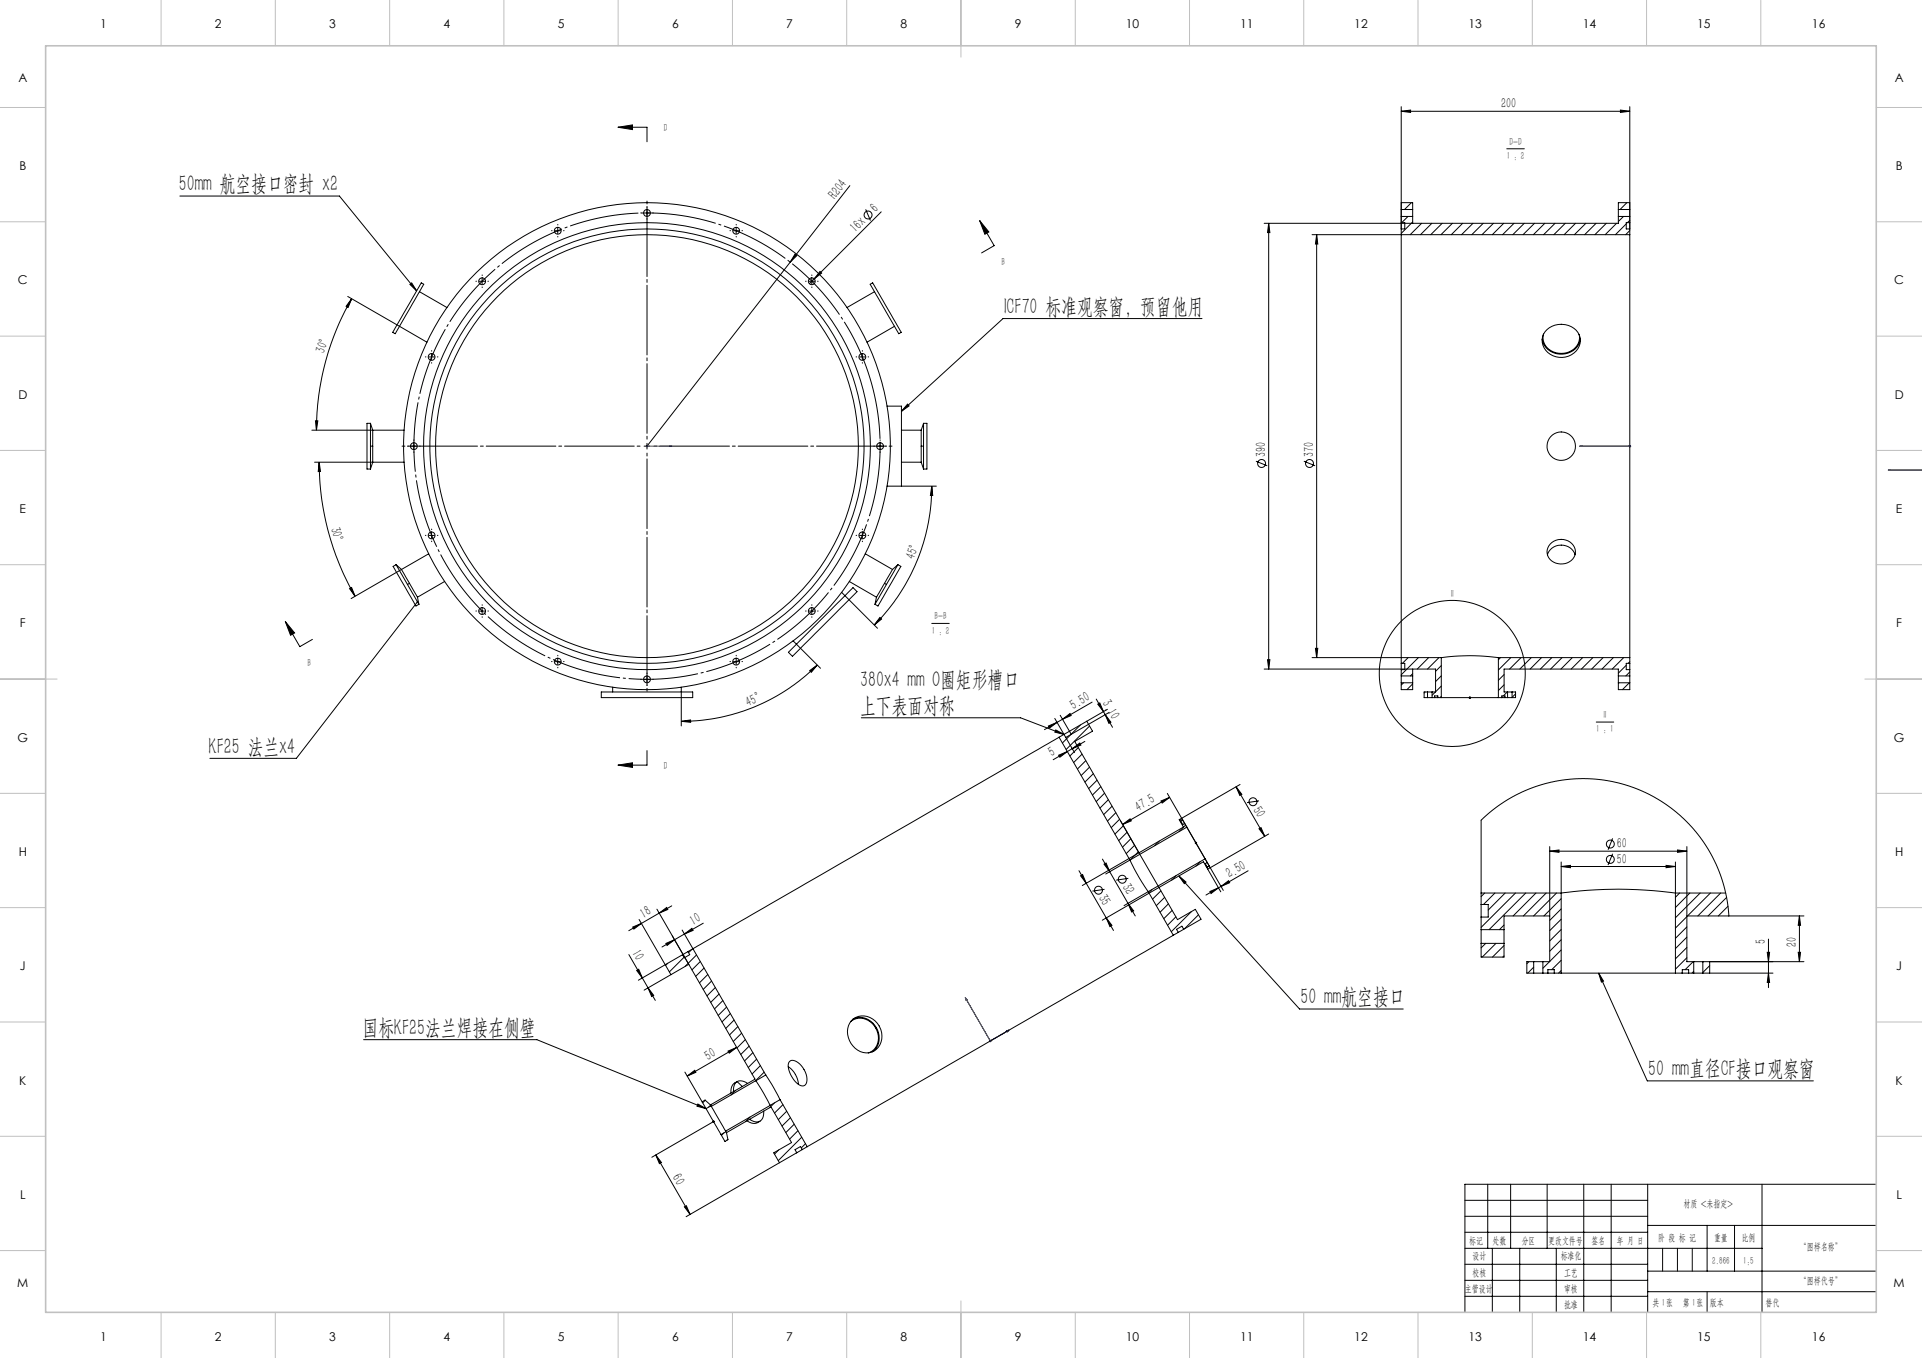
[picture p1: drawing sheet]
<svg xmlns="http://www.w3.org/2000/svg" width="841mm" height="594mm" viewBox="0 0 841 594" stroke-linecap="round" stroke-linejoin="round" font-family="sans-serif">
<g fill="none" stroke="#000" stroke-width=".44">
<path d="M270.4 55.7l6.4-1.1v2.1zM270.4 55.7h12.7v6.3M613.1 48.7l4.1-.6v1.1zM613.1 46.7v53.4M613.1 48.7h100M709 48.1l4.1 .6-4.1 .5zM713.1 46.7v53.4M659.3 65.1h7.7M78.7 85.8h69.8l33.8 41.4M244.1 99.7v2.5M281.8 93.2h2.5M283.1 91.9v2.5"/>
<path d="M322.1 99.7v2.5M371.9 81.2l-26.1 33.5M378.8 91.6l2.1 4.9M385.6 92.7l-31.4 31.4M428.7 96.5l6.3 10.9-5.5 3.2M428.7 96.5l4 5-1.7 1zM553.2 97.7h64.9M555.1 97.7l.6 4h-1.1zM555.1 97.7v195M242.8 100.9h2.5M320.9 100.9h2.5M345.8 114.7l-62.7 80.4"/>
<path d="M347.9 111.2l.8 .6-2.9 2.9zM358.8 118.7l.7 .7-3.2 2.6zM574.1 102.7h39M576.1 102.7l.5 4h-1zM576.1 102.7v184.9M152.2 129.7l22.6 13M153.9 130.7l-1.6 3.8-.9-.5zM153.9 130.7a115 115 0 0 0-15.4 57.5M179.4 124.4l.7-.7 2.2 3.5zM209.7 123h2.5M211 121.8v2.5M354 123h2.5"/>
<path d="M355.2 121.8v2.5M526 139.3h-87.1l-44.5 40.6M187.6 156.1h2.5M188.8 154.9v2.5M376.1 156.1h2.5M377.3 154.9v2.5M397.1 176.8l.7 .7-3.4 2.4zM136.5 188.2h26.6M138 184.1h1.1l-.6 4.1zM179.8 195.1h2.6M181.1 193.9v2.5M281.8 195.1h2.5"/>
<path d="M283.1 193.9v2.5M383.9 195.1h2.4M385.1 193.9v2.5M137.7 202.2h25.4M139.7 202.2l.5 4-1 .1zM139.7 202.2a117.2 117.2 0 0 0 15.7 58.6M394.4 212.6h15.3M407.7 212.6l.4 4.1h-1zM407.7 212.6a85.8 85.8 0 0 1-25.1 60.8M549.6 201.7l4.9 2M570.5 201.7l5 2M187.6 234.2h2.5"/>
<path d="M188.8 232.9v2.5M376.1 234.2h2.5M377.3 232.9v2.5M153 257.5l.8-.5 1.6 3.8zM175.7 249.1l-22.1 12.7M124.8 271.9l4.1 5-1.8 1zM124.8 271.9l6.4 11 5.5-3.2M182.6 263.4l-52.9 68.3h-37.9M209.7 267.3h2.5M211 266v2.5M354 267.3h2.5M355.2 266v2.5"/>
<path d="M369.7 260.6l14.3 14.2M385 270.1l.7 .7-3.1 2.6zM407.7 272.7h7.7M242.8 289.4h2.5M244.1 288.1v2.5M281.8 297.2h2.5M283.1 295.9v2.5M320.9 289.4h2.5M322.1 288.1v2.5M348.5 281.8l10.5 10.5M354.3 293.3l3.3-2.4-2.6 3.2zM357.6 290.9a84.1 84.1 0 0 1-59.5 24.6"/>
<path d="M553.2 292.7h64.9M554.6 288.6h1.1l-.6 4.1zM574.1 287.6h39M575.6 283.6h1l-.5 4zM298.1 315.5l4.1-.6v1zM298.1 302.7v14.8M376.9 314h69.6l19.1 7.2M458.8 317.6l3.7-1.6-3.3 2.4zM461.5 314.2l4.1 7M462 319.3l3.6 1.9-4-1zM463.9 312.9l4.1 7M464.9 314.6l-7.9 4.6"/>
<path d="M464.9 314.6l3.3-2.5 .5 .9zM477.9 307.1l-13 7.5M479.7 305.8l7.1 12.3M480.3 308l.9-.5 1.6 3.8zM483.6 312.6l2.5 3.3-.9 .5zM484.6 310.3l-9.1 5.2M485.4 311.6l-16.7 9.6M642.7 305.1h.9M642.8 304.8l.7 .7M643.1 304.7v1M643.5 304.8l-.7 .7M698.5 315.8h7.6"/>
<path d="M270.4 334.7l6.4-1v2zM283.1 328.3v6.4h-12.7M463.2 330.3l3.8-1.6-3.2 2.5zM466.3 322.6l3.9 6.6M467 328.7l-6.2 3.6M469.2 327.5l3.3-2.5 .5 .9zM469.2 327.5l-2.2 1.2M474.7 324.3l-5.5 3.2M490.2 358.9l16.9 29.3-24.8 14.3M508 350.4l3.8-1.6-3.3 2.5zM510.8 347.1l18.3 31.7M511.8 348.8l-20.6 11.8"/>
<path d="M540.9 344.2l2.5 3.2-.9 .5zM540.9 344.2l12.5 21.6M542.6 343.1l-25.5 14.8M550.9 350.3l-5.3 .8M482.4 375.8l14.3 24.8M483.1 378l.9-.5 1.6 3.8zM491.2 360.6l3.3-2.4 .5 .9zM494.4 376.2l-10.6 6.1M498.4 373l-24.8 14.3M522.8 368.7h1M523 368.4l.7 .7M523.3 368.2v1"/>
<path d="M523.7 368.4l-.7 .7M550.9 362.5l.9-.5 1.6 3.8zM555.1 364.8l-25.5 14.7 5.7 10M678.1 372.3l4.1-.5v1zM678.1 370.3v30.3M678.1 372.3h60M683.1 379l4.1-.5v1zM683.1 377v13.6M683.1 379h50M705.6 373.4l-2 5M705.6 366.7l-1.9 5M729 378.5l4.1 .5-4.1 .5z"/>
<path d="M733.1 377v13.6M734 371.8l4.1 .5-4.1 .5zM738.1 370.3v30.3M287.4 397.7l14 24.1-7.3-12.5M288.4 399.4l-7.8 4.5M288.4 399.4l3.3-2.5 .5 .9zM293.9 396.2l-5.5 3.2M472.1 380.9l15.1 26.1M472.8 383.1l.9-.6 1.6 3.9zM483.3 389l-5.3 .8M493.6 395.1l2.4 3.3-.8 .5zM493.7 384.2l-5.3 .8"/>
<path d="M502.4 390l-10.6 6.1M515.8 383.1l3.2 2.7-.8 .7zM515.8 383.1l52.8 58.3h45.4M528.5 380.2l5.7 9.9M529.4 390l3.8-1.7-3.3 2.5zM533.2 388.3l-5.5 3.2M534.3 387.7l-1.1 .6M534.3 387.7l3.3-2.5 .5 .9zM546.1 380.9l-11.8 6.8M275.2 417.5l8.4 14.6M276.9 405.5l3.7-1.6-3.2 2.5zM279.6 402.2l11.5 19.8-11.8 6.8"/>
<path d="M280.6 403.9l-5.5 3.2M291.4 412.7l3.8-1.7-3.3 2.6zM295.2 411l-5.5 3.2M298.5 406.8l4.7 8.2M299.5 408.5l-4.3 2.5M299.5 408.5l3.3-2.4 .5 .9zM307.7 403.8l-8.2 4.7M484 401.5l2.6 3.3-.9 .5zM756.5 400.6h32.8M773.3 416.6h1l-.5 4zM773.8 410.8v21.2M786.8 416.6h1.1l-.5 4z"/>
<path d="M787.4 400.6l.5 4.1h-1.1zM787.4 400.6v20M278.6 424.5l.9-.5 1.6 3.8zM283.6 432.1l3.1 5.5M283.6 432.1l2.4 3.3-.8 .5zM293.6 426.3l-11.8 6.8M699.5 425.7l2.1 3.4-.9 .5zM699.5 425.7l21.3 47.1h72.7M748.1 420.6h41.2M748.1 425.7h27.7M773.8 425.7l.5 4h-1zM159.1 454.8h75.8l74 30.1"/>
<path d="M318.6 459.8l3.8-1.7-3.3 2.6zM322.4 458.1l-21.7 12.6M299.7 468.9l7.5 13.1M300.7 470.7l3.3-2.5 .5 .8zM305.4 482.9l3.5 2-3.9-1zM311.7 490.6h1M311.9 490.2l.7 .8M312.2 490.1v1M312.2 490.6l-27 15.6M312.6 490.2l-.7 .8M286.9 505.2l15 26M286.9 505.2l2.5 3.3-.9 .5z"/>
<path d="M341.1 508.6l-40.9 23.6M651 518v28M661 518v28M677 518v28M693 518v56M705 518v56M721 518v56M771 518v56M821 518h-180v56M299.5 527.9l.8-.5 1.6 3.8zM641 525h80M641 532h80"/>
<path d="M641 539h80M721 536h100M747 536v20M759 536v20M641 546h130M641 553h80M653 546v28M665 546v28M681 546v28M721 556h100M641 560h80M641 567h80"/>
<path d="M721 565h100"/>
<circle cx="379.8" cy="94" r="1.74"/>
<circle cx="552" cy="202.7" r="1.73"/>
<circle cx="573" cy="202.7" r="1.73"/>
<circle cx="635.5" cy="294.6" r="31.9"/>
<circle cx="548.3" cy="350.7" r="1.74"/>
<circle cx="704.6" cy="375.9" r="1.74"/>
<circle cx="704.6" cy="369.2" r="1.73"/>
<circle cx="480.7" cy="389.4" r="1.73"/>
<circle cx="491.1" cy="384.6" r="1.73"/>
</g>
<path d="M380.7 165.3a102 102 0 0 0-171-41 102 102 0 0 0 47 169.4 102 102 0 0 0 125.4-123.2l-1.4-5.2" fill="none" stroke="#000" stroke-width=".44" stroke-dasharray="30.5 1.3 1.3 1.3" stroke-dashoffset="3.4" stroke-linecap="butt"/>
<g fill="none" stroke="#00f" stroke-width=".44">
<path d="M282.8 195.1h.6zM283.1 195.1h.1M283.1 195.1h10.9M294 195.1h-1.1h1.1M691.3 195.1h1.1h-1.1M691.3 195.1h21.8M712.9 195.1h.5zM713.1 195.1h.1M826.2 205.6h1.1h-1.1M826.2 205.6h14.9M422.4 436.4l.7 .8-.4 .3zM422.4 436.4l10.9 18.9 8.2-4.7"/>
<path d="M440.5 450.8l1-.2-.7 .7z"/>
</g>
<path d="M282.6 195.1h1M282.8 194.8l.7 .7M283.1 194.7v1M283.5 194.8l-.7 .7M712.6 195.1h1M712.8 194.8l.7 .7M713.1 194.7v1M713.5 194.8l-.7 .7M432.8 455.3h1M433 455l.7 .7M433.3 454.8v1.1M433.7 455l-.7 .7" fill="none" stroke="#808080" stroke-width=".44"/>
<path d="M280.6 195.1h-105.2M283.1 192.6v-105.2M283.1 197.6v105.3M285.6 195.1h105.3" fill="none" stroke="#000" stroke-width=".44" stroke-dasharray="30.5 1.3 1.3 1.3" stroke-dashoffset="-3.1"/>
<g fill="none" stroke="#000" stroke-width=".44" stroke-dasharray="30.5 1.3 1.3 1.3">
<path d="M244.1 98.4v-.2M280.6 93.1h-.2M283.1 90.6v-.2M283.1 95.6v.3M285.6 93.1h.3M322.1 98.4v-.2M241.6 100.9h-.3M244.1 103.4v.3M246.6 100.9h.2M319.6 100.9h-.2M322.1 103.4v.3M324.6 100.9h.3"/>
<path d="M208.5 123h-.3M211 120.5v-.2M211 125.5v.3M213.5 123h.2M352.7 123h-.2M355.2 120.5v-.2M355.2 125.5v.3M357.7 123h.3M186.4 156.1h-.3M188.9 153.6v-.2M188.9 158.6v.3M191.4 156.1h.2"/>
<path d="M374.8 156.1h-.2M377.3 153.6v-.2M377.3 158.6v.3M379.8 156.1h.3M178.6 195.1h-.2M181.1 192.6v-.2M181.1 197.6v.3M183.6 195.1h.3M382.6 195.1h-.2M385.1 192.6v-.2M385.1 197.6v.3M387.6 195.1h.3"/>
<path d="M186.4 234.2h-.3M188.9 231.7v-.3M188.9 236.7v.2M191.4 234.2h.2M374.8 234.2h-.2M377.3 231.7v-.3M377.3 236.7v.2M379.8 234.2h.3M208.5 267.3h-.3M211 264.8v-.3M211 269.8v.2M213.5 267.3h.2"/>
<path d="M352.7 267.3h-.2M355.2 264.8v-.3M355.2 269.8v.2M357.7 267.3h.3M241.6 289.4h-.3M244.1 286.9v-.3M244.1 291.9v.2M246.6 289.4h.2M280.6 297.1h-.2M283.1 294.6v-.2M283.1 299.6v.3M285.6 297.1h.3"/>
<path d="M319.6 289.4h-.2M322.1 286.9v-.3M322.1 291.9v.2M324.6 289.4h.3"/>
</g>
<path d="M727.5 546v10M734 546v10M740.5 546v10M747 565v9" fill="none" stroke="#0a0605" stroke-width=".44"/>
<g fill="none" stroke="#c0c0c0" stroke-width=".44">
<path d="M70.5 0v20M120.5 0v20M170.5 0v20M220.5 0v20M270.5 0v20M320.5 0v20M370.5 0v20M420.5 0v25M470.5 0v20M520.5 0v20M570.5 0v20M620.5 0v20"/>
<path d="M670.5 0v20M720.5 0v20M770.5 0v20M0 47h20M821 47h20M0 97h20M821 97h20M0 147h20M821 147h20M0 197h20M821 197h20M0 247h20"/>
<path d="M821 247h20M0 297h25M816 297h25M0 347h20M821 347h20M0 397h20M821 397h20M0 447h20M821 447h20M0 497h20M821 497h20M0 547h20"/>
<path d="M821 547h20M70.5 574v20M120.5 574v20M170.5 574v20M220.5 574v20M270.5 574v20M320.5 574v20M370.5 574v20M420.5 569v25M470.5 574v20M520.5 574v20M570.5 574v20"/>
<path d="M620.5 574v20M670.5 574v20M720.5 574v20M770.5 574v20"/>
</g>
<path d="M20 20h801v554h-801z" fill="none" stroke="#c0c0c0" stroke-width=".7"/>
<g fill="#000">
<path d="M347.9 111.2l.8 .6-2.9 2.9z"/>
<path d="M270.4 55.7l6.4-1.1v2.1zM270.4 334.7l6.4-1v2z"/>
<path d="M428.7 96.5l4 5-1.7 1zM124.8 271.9l4.1 5-1.8 1z"/>
<path d="M182.3 263.1a.34 .34 0 0 0 0 .5 .34 .34 0 0 0 .5 0 .34 .34 0 0 0 0-.5l-.2 .3 .2-.3zM179.4 124.4l.7-.7 2.2 3.5zM397.1 176.8l.7 .7-3.4 2.4zM462 319.3l3.6 1.9-4-1zM305.4 482.9l3.5 2-3.9-1zM515.8 383.1l3.2 2.7-.8 .7zM699.5 425.7l2.1 3.4-.9 .5z"/>
<path d="M286.9 505.2l2.5 3.3-.9 .5zM299.5 527.9l.8-.5 1.6 3.8z"/>
</g>
<g fill="#00f">
<path d="M292.9 195.1h1.1zM282.8 195.1h.6z"/>
<path d="M440.5 450.8l1-.2-.7 .7zM422.4 436.4l.7 .8-.4 .3zM440.5 450.8l1-.2-.7 .7zM422.4 436.4l.7 .8-.4 .3zM712.9 195.1h.5zM691.3 195.1h1.1zM712.9 195.1h.5zM691.3 195.1h1.1z"/>
<path d="M826.2 205.6h1.1zM826.2 205.6h1.1z"/>
</g>
<g fill="#000">
<path d="M358.8 118.7l.7 .7-3.2 2.6z"/>
<path d="M709 48.1l4.1 .6-4.1 .5zM613.1 48.7l4.1-.6v1.1zM734 371.8l4.1 .5-4.1 .5zM678.1 372.3l4.1-.5v1z"/>
<path d="M153.9 130.7l-1.6 3.8-.9-.5zM138 184.1h1.1l-.6 4.1z"/>
<path d="M139.7 202.2l.5 4-1 .1zM153 257.5l.8-.5 1.6 3.8z"/>
<path d="M385 270.1l.7 .7-3.1 2.6zM407.7 212.6l.4 4.1h-1z"/>
<path d="M575.6 283.6h1l-.5 4zM576.1 102.7l.5 4h-1zM554.6 288.6h1.1l-.6 4.1zM555.1 97.7l.6 4h-1.1zM773.8 425.7l.5 4h-1zM773.3 416.6h1l-.5 4z"/>
<path d="M298.1 315.5l4.1-.6v1zM354.3 293.3l3.3-2.4-2.6 3.2z"/>
<path d="M458.8 317.6l3.7-1.6-3.3 2.4zM464.9 314.6l3.3-2.5 .5 .9z"/>
<path d="M483.6 312.6l2.5 3.3-.9 .5zM480.3 308l.9-.5 1.6 3.8z"/>
<path d="M469.2 327.5l3.3-2.5 .5 .9zM463.2 330.3l3.8-1.6-3.2 2.5z"/>
<path d="M540.9 344.2l2.5 3.2-.9 .5zM550.9 362.5l.9-.5 1.6 3.8z"/>
<path d="M491.2 360.6l3.3-2.4 .5 .9zM508 350.4l3.8-1.6-3.3 2.5z"/>
<path d="M683.1 379l4.1-.5v1zM729 378.5l4.1 .5-4.1 .5z"/>
<path d="M483.1 378l.9-.5 1.6 3.8zM493.6 395.1l2.4 3.3-.8 .5z"/>
<path d="M529.4 390l3.8-1.7-3.3 2.5zM534.3 387.7l3.3-2.5 .5 .9z"/>
<path d="M276.9 405.5l3.7-1.6-3.2 2.5zM288.4 399.4l3.3-2.5 .5 .9z"/>
<path d="M299.5 408.5l3.3-2.4 .5 .9zM291.4 412.7l3.8-1.7-3.3 2.6z"/>
<path d="M484 401.5l2.6 3.3-.9 .5zM472.8 383.1l.9-.6 1.6 3.9z"/>
<path d="M787.4 400.6l.5 4.1h-1.1zM786.8 416.6h1.1l-.5 4z"/>
<path d="M278.6 424.5l.9-.5 1.6 3.8zM283.6 432.1l2.4 3.3-.8 .5z"/>
<path d="M300.7 470.7l3.3-2.5 .5 .8zM318.6 459.8l3.8-1.7-3.3 2.6z"/>
</g>
<g fill="none" stroke="#000" stroke-width=".44">
<path d="M613.1 91.6v3.1M613.1 97.4v2.7M613.1 91.6h5M613.1 94.7h5M613.1 97.4h1.6v2.7h-1.6M613.1 91.6v-3h5v3M613.1 94.7v2.7M616.1 94.7l-2.8 2.7M617.6 88.6l-3 3M618.1 91.6v3.1M618.1 94.7v3h90v-3M618.1 97.1l-5 5"/>
<path d="M622.1 97.7l-5.1 5M626.5 97.7l-4.9 5M631 97.7l-5 5M635.5 97.7l-5 5M640 97.7l-5 5M644.5 97.7l-5 5M649 97.7l-5 5M653.5 97.7l-5 5M658 97.7l-5 5M662.5 97.7l-5 5M667 97.7l-5 5M671.4 97.7l-5 5"/>
<path d="M676 97.7l-5.1 5M680.4 97.7l-5 5M684.9 97.7l-5 5M689.4 97.7l-5 5M693.9 97.7l-5 5M698.4 97.7l-5 5M702.9 97.7l-5 5M707.4 97.7l-5 5M708.1 91.6v3.1M708.1 91.6h5M708.1 94.7h5M708.1 91.6v-3h5v3"/>
<path d="M710.4 94.7l-2.3 2.2M711.6 97.9l-4.7 4.8M711.9 88.6l-3 3M713.1 91.6v3.1M713.1 97.4v2.7M713.1 94.7v2.7M713.1 97.4h-1.5v2.7h1.5M713.1 96.4l-1 1M613.1 102.7v184.9M613.1 102.7h100M613.1 100.1v2.6M713.1 102.7v184.9"/>
<path d="M713.1 100.1v2.6M713.1 100.9l-1.8 1.8M183.6 127.6l11.9 6.9M184.3 123.7l1.1 .6-12.5 21.7-1-.7zM380.8 124.3l1-.6 12.5 21.7-1.1 .6zM382.7 127.6l-12.1 6.9M174.8 142.7l12 7M391.4 142.7l-12 7M675.4 146.1a7.6 7.6 0 0 0 10.1 8.2 6.9 6.9 0 0 0 5.5-8.1M676.9 144.2a9.1 9.1 0 0 1 14.1 2.3 7.8 7.8 0 0 1-2.1 7.9 7.8 7.8 0 0 1-8 1.7 7 7 0 0 1-5.7-4.8 7 7 0 0 1 1.7-7.1zM691.5 148a8.6 8.6 0 0 1-13.5 5.4 7.2 7.2 0 0 1-3.2-5.1M388.2 177.7h6.2v34.9h-6.2"/>
<path d="M162.1 185.2v9.9M162.1 195.1v10.1M162.1 185.2h-1.5v20h1.5M162.1 185.2l1 3M162.1 195.1h1M163.1 188.2v6.9M163.1 195.1v7.1M163.1 188.2h13.7M394.4 188.2h8.7M403.1 188.2v6.9M403.1 195.1v7.1M403.1 195.1h1"/>
<path d="M404.1 185.2v9.9M404.1 195.1v10.1M404.1 185.2h1.5v20h-1.5M404.1 185.2l-1 3M163.1 202.2h13.7M163.1 202.2l-1 3M394.4 202.2h8.7M403.1 202.2l1 3M678.3 238a6.3 6.3 0 0 1 6.9-1.7 6.3 6.3 0 0 1 4.1 5.7 6.4 6.4 0 0 1-6 4.7 6.4 6.4 0 0 1-6.3-4.4 4.9 4.9 0 0 1 1.3-4.3zM173.3 247l5 8.7M173.3 247l-1.3 .7 1.3 2.3 8.7 15.1 1.3-.8M173.3 247l2.4 2.1"/>
<path d="M175.7 249.1l3.5 6.1M178.3 255.7l5 8.6M179.2 255.2l3.5 6M179.2 255.2l-.9 .5M187.6 242.2l-11.9 6.9M194.6 254.3l-11.9 6.9M368.3 259.1l1.4 1.5M371.6 254.3l11.9 6.9M378.6 242.2l11.9 6.9M387 255.2l-3.5 6M387 255.2l.9 .5M387.9 255.7l-5 8.6"/>
<path d="M390.5 249.1l-3.5 6.1M392.9 247l-5 8.7M392.9 247l1.3 .7-10 17.4-1.3-.8M392.9 247l-2.4 2.1M689.2 242.6a6.4 6.4 0 0 0-6.1-4.2 6.4 6.4 0 0 0-6 4.3M182.7 261.2l.6 3.1M383.5 261.2l-.6 3.1M347 280.3l1.5 1.5M349.2 281.1l24-24.1 1.8 1.8-28.3 28.3-1.7-1.8zM613.1 295.7v3M613.1 290.2v2.7M613.1 287.6h17.6"/>
<path d="M613.1 290.2h1.6v2.7h-1.6M613.1 295.7h5M613.1 287.6v2.6M613.1 292.9v2.8M613.1 298.7v3h5v-3M613.1 298.7h5M614.2 298.7l-1.1 .9M616.2 287.6l-2.5 2.6M618.1 295.7v3M618.1 295.7v-3h10.1v10h-1.6M618.1 299.1l-2.5 2.6M618.1 294.7l-1 1"/>
<path d="M620.6 287.6l-7.5 7.6M625.1 287.6l-5 5.1M629.6 287.6l-5 5.1M630.7 287.6a92.5 92.5 0 0 1 24.9 0M630.7 287.6v17.5M630.7 295.6l-2.5 2.5M630.7 291.1l-2.5 2.5M655.6 287.6h57.5M655.6 287.6v17.5M656.6 287.6l-1 1M658.1 295.1l-2.5 2.5M658.1 299.5l-2.5 2.5"/>
<path d="M661.1 287.6l-5.5 5.5M665.6 287.6l-5.1 5.1M670 287.6l-5 5.1M674.5 287.6l-5 5.1M679 287.6l-5 5.1M683.5 287.6l-5 5.1M688 287.6l-5 5.1M692.5 287.6l-5 5.1M697 287.6l-5 5.1M701.5 287.6l-5 5.1M705.9 287.6l-4.9 5.1M708.1 295.7v3"/>
<path d="M708.1 295.7v-3h-50v10h1.6M708.1 298.7v3h5v-3M708.1 295.7h5M708.1 298.7h5M708.4 298.7l-.3 .2M710.5 287.6l-5.1 5.1M711.6 291l-3.5 3.5M712.9 298.7l-3 3M713.1 290.2v2.7M713.1 295.7v3M713.1 287.6v2.6M713.1 292.9v2.8"/>
<path d="M713.1 290.2h-1.5v2.7h1.5M713.1 289.4l-.7 .8M713.1 293.9l-1.7 1.8M263.1 302.7h40v2.4h-40zM268.1 300.6v2.1M298.1 300.6v2.1M468 319.9l-2.4 1.3M468 319.9l7.5-4.4 2.5 4.3-7.7 4.5 28.1 48.7 19.4-11.2-1.8-3.3 1.1-.6 .4 .8M468 319.9l.7 1.3M472.8 317.1l-4.1 4.1M476.7 317.6l-10.2 10.2M623.6 302.7l-.5 .4"/>
<path d="M624.6 305.1h2M624.6 302.7h2M624.6 302.7h-1.5v2.4h1.5M624.6 302.7v2.4M626.6 305.1h1.1M626.6 302.7v2.4M627.7 305.1h1.4M627.7 305.1v-.7h1.4v.7M629.1 305.1h1.6M630.7 305.1h24.9M630.7 300.1l-4.1 4M630.7 304.6l-.6 .5"/>
<path d="M655.6 305.1h1.6M657.2 305.1h1.3M657.2 305.1v-.7h1.3v.7M657.2 305l-.2 .1M658.5 305.1h1.2M659.5 302.7l-1.7 1.7M659.7 305.1h1.9M659.7 302.7h1.9M659.7 302.7v2.4M661.6 302.7h1.6v2.4h-1.6M661.6 302.7v2.4M663.2 303.5l-1.6 1.5"/>
<path d="M463.4 322.5l-160.2 92.5M463.4 322.5l31 53.7M465.6 321.2l-2.2 1.3M468.6 321.3l-3.7 3.7M468.7 321.2l-2.4 1.4-.7-1.4M471.8 327l-3.7 3.7M473.5 329.9l-3.7 3.6M475.1 332.7l-3.6 3.7M476.7 335.6l-3.6 3.6M478.4 338.4l-3.7 3.7M480 341.3l-3.6 3.6M481.7 344.1l-3.7 3.7"/>
<path d="M483.3 346.9l-3.6 3.7M485 349.8l-3.7 3.7M486.6 352.7l-3.6 3.6M488.2 355.5l-3.6 3.7M489.9 358.3l-3.7 3.7M517.1 358l-.9 .9M517.5 358.7l.9 1.5M517.5 358.7l-.9 .5 .9 1.5 .9-.5M491.5 361.2l-3.6 3.6M493.2 364l-3.7 3.7M494.4 376.2l3.9 7.5 4.1 6.3M494.8 366.9l-3.6 3.7"/>
<path d="M496.5 369.7l-3.7 3.7M498.1 372.6l-3.5 3.5M507.3 367.9l-2.1 2M518.4 360.2l.9 1.6M518.8 360.9l-2.9 2.9M519.3 361.8l8 13.9M519.3 361.8l-24.9 14.4M525.3 376.8l-2.1 2.1M527.3 375.7l-24.9 14.3M527.3 375.7l.9 1.6M527.9 378.7l-.2 .2M528.2 377.3l.9 1.5"/>
<path d="M528.2 377.3l-.8 .5 .8 1.5 .9-.5M529.1 378.8l.5 .7-1.1 .7-1.9-3.3-19.5 11.3 8.1 14.1 7.8-4.6 2.5 4.4-7.6 4.4M502.4 390l11 19.1M504 389.1l-1.3 1.4M508 389.7l-3.7 3.6M509.6 392.5l-3.6 3.7M511.2 395.4l-3.6 3.6M512.9 398.2l-3.7 3.6M514.7 383l-2.1 2M521.3 398.7l-8.8 8.9M648.1 390.6v-31.8l.3-.3 5.6-4.8 5.8-4 6.4-3.3 6.2-2.5 6-1.7 6.1-1.1 7.5-.5 6.7 .2 5.4 .8 5.5 1.2 5.2 1.7 5 2.1 4.1 2.1 5.2 3.2 5.4 4.2 4.5 4.3 3.8 4.3 3.4 4.8 2.9 4.9 2.3 4.7 1.9 5.1 1.8 6.5 1.4 9.9M648.1 395.6v5.5"/>
<path d="M648.1 395.6h3.1v5.5h-3.1M648.1 390.6h35M648.1 390.6v5M649.6 390.6l-1.5 1.6M654.1 390.6l-5 5M658.6 390.6l-7.4 7.5M663.1 390.6l-15 15.1M667.6 390.6l-16 16M672.1 390.6l-10 10M676.6 390.6l-10 10M681.1 390.6l-10 10M683.1 390.6a185.3 185.3 0 0 1 50 0"/>
<path d="M683.1 393.1l-7.5 7.5M683.1 397.6l-5 5M683.1 390.6v35.1M733.1 390.6h22M733.1 390.6v35.1M734.9 390.6l-1.8 1.9M739.4 390.6l-6.3 6.4M743.9 390.6l-10.8 10.9M748.4 390.6l-10 10M752.9 390.6l-10 10M755.5 392.5l-8.1 8.1M756.1 396.4l-4.2 4.2"/>
<path d="M298.7 417.6l-7.6 4.4 2.5 4.3 7.8-4.5 29 50.2-19.5 11.3-2.4-2.1-1.3 .8 1.7 2.9M299.3 418.7l-6.4 6.4M301 416.2l-2.3 1.4M301 416.2l.8 1.4-2.4 1.4-.7-1.4M302.8 415.2l-1.5 1.5M303.2 415l31.9 55.2M303.2 415l-2.2 1.2M304.8 417.7l-5 5M513.4 409.1l-160.2 92.5M514.5 401l-3.6 3.7M515.6 407.8l-2.2 1.3M517.9 406.5l-2.3 1.3"/>
<path d="M517.9 406.5l-.7-1.4-2.4 1.4 .8 1.3M524.4 400.1l-6.1 6.2M648.1 406.6v6M648.1 412.6v6h10v-6M648.1 406.6h10M648.1 401.1v5.5M648.1 412.6h10M650.1 412.6l-2 2M654.6 412.6l-6 6M658.1 406.6v6M658.1 406.6v-6h20v20h-3M658.1 413.6l-5 5"/>
<path d="M658.1 418.1l-.6 .5M658.1 404.6l-2 2M683.1 406.6l-5 5M683.1 402.1l-5 5M683.1 411l-5 5.1M683.1 415.5l-5 5M738.1 401l-5 5M738.1 405.4l-5 5M738.1 409.9l-5 5M738.1 414.4l-5 5M738.1 418.9l-5 5M756.5 400.5l-.1 .1"/>
<path d="M756.5 400.6h-18.4v20h3M292.2 421.4l-.9 .9M306.4 420.6l-3.6 3.6M308.1 423.4l-3.7 3.7M309.7 426.3l-3.7 3.6M311.4 429.1l-3.7 3.7M313 432l-3.6 3.6M314.6 434.8l-3.6 3.7M316.3 437.6l-3.7 3.7M669 420.6l-.9 1M671.1 425.7h4M671.1 420.6h4"/>
<path d="M671.1 423l-2.6 2.7M671.1 420.6h-3v5.1h3M671.1 420.6v5.1M675.1 425.7h2.2M675.1 420.6v5.1M677.3 425.7h2.8M677.3 425.7v-1.6h2.8v1.6M678 420.6l-2.9 2.9M680.1 425.7h3M683.1 425.7h50M683.1 420l-4.1 4.1M683.1 424.5l-1.1 1.2"/>
<path d="M733.1 425.7h3M736.1 425.4l-.2 .3M736.1 425.7h2.8M736.1 425.7v-1.6h2.8v1.6M738.9 425.7h2.2M740.9 420.6l-3.5 3.5M741.1 425.7h4M741.1 420.6h4M741.1 424.9l-.8 .8M741.1 420.6v5.1M745.1 420.6h3v5.1h-3M745.1 420.6v5.1"/>
<path d="M745.3 420.6l-.2 .3M748.1 422.4l-3 3M317.9 440.5l-3.6 3.7M319.6 443.3l-3.7 3.7M321.2 446.2l-3.6 3.7M322.9 449l-3.7 3.7M324.5 451.9l-3.6 3.6M326.1 454.7l-3.6 3.7M327.8 457.6l-3.7 3.6M372.2 446.9a7.6 7.6 0 0 1 11.9 4.9 6.9 6.9 0 0 1-4.2 8.8M372.5 446.5a7.9 7.9 0 0 1 12.9 3.9 7.1 7.1 0 0 1-1.2 7.8 7.1 7.1 0 0 1-7.8 1.8 9.1 9.1 0 0 1-3.9-13.5zM373.2 445.7a8.5 8.5 0 0 1 11.5 8.4 7.2 7.2 0 0 1-2.9 6"/>
<path d="M321.9 476.9l-2 2.1M322.5 473.1l2.2-.3 2.4 1.1M322.5 473.1a4.5 4.5 0 0 0-1.5 4.4M322.5 473.1a4.4 4.4 0 0 0-2.7 5M322.5 473.1l2.3 2.2M329.4 460.4l-3.6 3.7M330.7 472.7l6.3 10.8M331.1 463.3l-3.7 3.6M332.7 466.1l-3.6 3.7M334.4 469l-3.9 3.9M335.1 470.2l2.6 4.1 3.6 6.7M335.1 470.2l-23.8 13.7"/>
<path d="M344.9 466.6a10.1 10.1 0 0 1 4.5 7.7M345.5 464.2a4 4 0 0 1 5.1 1.9 7.4 7.4 0 0 1 1.9 8.3 2.66 2.66 0 0 1-4.1-.8 10.9 10.9 0 0 1-3.4-8.4zM308.6 481.3l-1.1 1.1M308.9 484.9l6.6 11.4M311.3 483.9l6.2 10.9M311.3 483.9l-.2-.2-2.2 1.2M311.3 483.1l-1.2 1.2M315.5 496.3l1.7 3 1.3-.8-.6-3.1 19.5-11.2 9 15.6-7.8 4.5 2.5 4.3 7.6-4.4M316.8 495.5l-1.1 1.1M317.5 494.8l.1 .2-2.1 1.3M317.6 494.7l-.1 .1M318.5 498.3l-.5 .5"/>
<path d="M326.8 490.2a4.4 4.4 0 0 0 5.8 .2M328.2 488.6l-2 2M334.2 486a3.6 3.6 0 0 1-3.5 4.7l-2.7-1.1M338.9 482.4l-2.1 2.1M341.3 481l11.9 20.6M341.3 481l-23.8 13.8M342.6 483.2l-3.7 3.7M344.2 486.1l-3.6 3.6M345.9 488.9l-3.7 3.6M347.5 491.7l-3.6 3.7M349.1 494.6l-3.6 3.7M350.8 497.4l-10.3 10.3"/>
<path d="M340.7 503l-1.8 1.8M348.6 504.1l-.3 .3M351 502.8l-2.3 1.4M351 502.8l-.7-1.3-2.4 1.4 .8 1.3M352.5 500.3l-1.9 1.8M353.2 501.6l-2.2 1.2"/>
<circle cx="283.1" cy="93.2" r="1.51"/>
<circle cx="244.1" cy="100.9" r="1.49"/>
<circle cx="322.1" cy="100.9" r="1.49"/>
<circle cx="211" cy="123" r="1.51"/>
<circle cx="355.2" cy="123" r="1.51"/>
<circle cx="188.9" cy="156.1" r="1.5"/>
<circle cx="377.3" cy="156.1" r="1.51"/>
<circle cx="181.1" cy="195.2" r="1.5"/>
<circle cx="283.1" cy="195.1" r="95"/>
<circle cx="283.1" cy="195.1" r="106.5"/>
<circle cx="283.1" cy="195.2" r="92.5"/>
<circle cx="283.1" cy="195.2" r="97.8"/>
<circle cx="385.1" cy="195.2" r="1.51"/>
<circle cx="683.1" cy="195.2" r="6.2"/>
<circle cx="188.9" cy="234.2" r="1.5"/>
<circle cx="377.3" cy="234.2" r="1.51"/>
<circle cx="211" cy="267.3" r="1.51"/>
<circle cx="355.2" cy="267.3" r="1.51"/>
<circle cx="244.1" cy="289.4" r="1.51"/>
<circle cx="283.1" cy="297.2" r="1.51"/>
<circle cx="322.1" cy="289.4" r="1.51"/>
</g>
<g font-size="9.9">
<text x="78.3" y="83.8">50mm 航空接口密封 x2</text>
<text x="439.4" y="137.3">ICF70 标准观察窗，预留他用</text>
<text x="376.4" y="300.6">380x4 mm O圈矩形槽口</text>
<text x="376.4" y="312">上下表面对称</text>
<text x="91.4" y="329.6">KF25 法兰x4</text>
<text x="569.1" y="439.3">50 mm航空接口</text>
<text x="158.7" y="452.7">国标KF25法兰焊接在侧壁</text>
<text x="721.2" y="470.7">50 mm直径CF接口观察窗</text>
</g>
<g font-size="6.3">
<text x="656.9" y="47.4">200</text>
<text x="365.5" y="87.3" transform="rotate(-52 365.5 87.3)">R204</text>
<text x="383.2" y="93.3" transform="rotate(-45 383.2 93.3)">6</text>
<text x="374.4" y="102.1" transform="rotate(-45 374.4 102.1)">16x</text>
<text x="142" y="154.9" transform="rotate(-71 142 154.9)">30°</text>
<text x="553.9" y="199.9" transform="rotate(-90 553.9 199.9)">390</text>
<text x="574.9" y="199.9" transform="rotate(-90 574.9 199.9)">370</text>
<text x="144.5" y="231.2" transform="rotate(73 144.5 231.2)">30°</text>
<text x="400.2" y="245" transform="rotate(-70 400.2 245)">45°</text>
<text x="327.4" y="309" transform="rotate(-24 327.4 309)">45°</text>
<text x="469.7" y="310.4" transform="rotate(-30 469.7 310.4)">5.50</text>
<text x="482.2" y="307.6" transform="rotate(60 482.2 307.6)">3.10</text>
<text x="460.2" y="331.2" transform="rotate(-30 460.2 331.2)">5</text>
<text x="498.2" y="355.2" transform="rotate(-30 498.2 355.2)">47.5</text>
<text x="548.1" y="354.1" transform="rotate(60 548.1 354.1)">50</text>
<text x="707.5" y="371">60</text>
<text x="707.5" y="377.8">50</text>
<text x="490.9" y="388" transform="rotate(60 490.9 388)">32</text>
<text x="537.9" y="384.2" transform="rotate(-30 537.9 384.2)">2.50</text>
<text x="480.5" y="392.8" transform="rotate(60 480.5 392.8)">35</text>
<text x="281.6" y="401.9" transform="rotate(-30 281.6 401.9)">18</text>
<text x="303.3" y="404.9" transform="rotate(-30 303.3 404.9)">10</text>
<text x="772.6" y="412.9" transform="rotate(-90 772.6 412.9)">5</text>
<text x="276.3" y="416.9" transform="rotate(60 276.3 416.9)">10</text>
<text x="786.1" y="414" transform="rotate(-90 786.1 414)">20</text>
<text x="309.8" y="464" transform="rotate(-30 309.8 464)">50</text>
<text x="294" y="514.9" transform="rotate(60 294 514.9)">60</text>
</g>
<g font-size="5.3">
<text x="43.8" y="12.4">1</text>
<text x="94.1" y="12.4">2</text>
<text x="144.1" y="12.4">3</text>
<text x="194.1" y="12.4">4</text>
<text x="244.1" y="12.4">5</text>
<text x="294.1" y="12.4">6</text>
<text x="344.1" y="12.4">7</text>
<text x="394.1" y="12.4">8</text>
<text x="444.1" y="12.4">9</text>
<text x="492.6" y="12.4">10</text>
<text x="542.6" y="12.4">11</text>
<text x="592.6" y="12.4">12</text>
<text x="642.6" y="12.4">13</text>
<text x="692.6" y="12.4">14</text>
<text x="742.6" y="12.4">15</text>
<text x="792.9" y="12.4">16</text>
<text x="8.1" y="35.9">A</text>
<text x="829.1" y="35.9">A</text>
<text x="8.5" y="74.4">B</text>
<text x="829.5" y="74.4">B</text>
<text x="7.9" y="124.4">C</text>
<text x="828.9" y="124.4">C</text>
<text x="8.1" y="174.4">D</text>
<text x="829.1" y="174.4">D</text>
<text x="8.6" y="224.4">E</text>
<text x="829.6" y="224.4">E</text>
<text x="8.7" y="274.4">F</text>
<text x="829.7" y="274.4">F</text>
<text x="7.7" y="324.4">G</text>
<text x="828.7" y="324.4">G</text>
<text x="8.2" y="374.4">H</text>
<text x="829.2" y="374.4">H</text>
<text x="8.7" y="424.4">J</text>
<text x="829.7" y="424.4">J</text>
<text x="8.4" y="474.4">K</text>
<text x="829.4" y="474.4">K</text>
<text x="8.8" y="524.4">L</text>
<text x="829.8" y="524.4">L</text>
<text x="7.6" y="562.9">M</text>
<text x="828.6" y="562.9">M</text>
<text x="43.8" y="586.4">1</text>
<text x="94.1" y="586.4">2</text>
<text x="144.1" y="586.4">3</text>
<text x="194.1" y="586.4">4</text>
<text x="244.1" y="586.4">5</text>
<text x="294.1" y="586.4">6</text>
<text x="344.1" y="586.4">7</text>
<text x="394.1" y="586.4">8</text>
<text x="444.1" y="586.4">9</text>
<text x="492.6" y="586.4">10</text>
<text x="542.6" y="586.4">11</text>
<text x="592.6" y="586.4">12</text>
<text x="642.6" y="586.4">13</text>
<text x="692.6" y="586.4">14</text>
<text x="742.6" y="586.4">15</text>
<text x="792.9" y="586.4">16</text>
</g>
<g font-size="4.4">
<text x="290.4" y="57.2">D</text>
<text x="660.5" y="63.3">D-D</text>
<text x="659.3" y="69.5">1 : 2</text>
<text x="438.3" y="115.9">B</text>
<text x="635" y="261.2">II</text>
<text x="408.9" y="271">B-B</text>
<text x="407.7" y="277.2">1 : 2</text>
<text x="134.5" y="291.3">B</text>
<text x="701.8" y="314.1">II</text>
<text x="698.5" y="320.3">1 : 1</text>
<text x="290.4" y="336.2">D</text>
<text x="736.7" y="528.2">材质 &lt;未指定&gt;</text>
<text x="642.9" y="543.9">标记</text>
<text x="653.1" y="543.9">处数</text>
<text x="665.9" y="543.9">分区</text>
<text x="677.5" y="543.9">更改文件号</text>
<text x="696.4" y="543.9">签名</text>
<text x="707.5" y="543.9">年 月 日</text>
<text x="725.5" y="542.6">阶 段 标 记</text>
<text x="750" y="542.6">重量</text>
<text x="762.1" y="542.6">比例</text>
<text x="644.3" y="550.9">设计</text>
<text x="682.9" y="550.9">标准化</text>
<text x="787.5" y="546.8">“图样名称”</text>
<text x="749.2" y="552.7">2.866</text>
<text x="762.8" y="552.7">1:5</text>
<text x="644.3" y="558.1">校核</text>
<text x="684.4" y="558">工艺</text>
<text x="787.5" y="561.6">“图样代号”</text>
<text x="640.9" y="565.3">主管设计</text>
<text x="684.4" y="565.3">审核</text>
<text x="684.4" y="572.2">批准</text>
<text x="723" y="571.4">共 张</text>
<text x="727.1" y="571.4">1</text>
<text x="736.3" y="571.4">第 张</text>
<text x="740.5" y="571.4">1</text>
<text x="748.1" y="571.4">版本</text>
</g>
<text font-size="4.4" fill="#0a0605" x="772.6" y="571.4">替代</text>
</svg>
